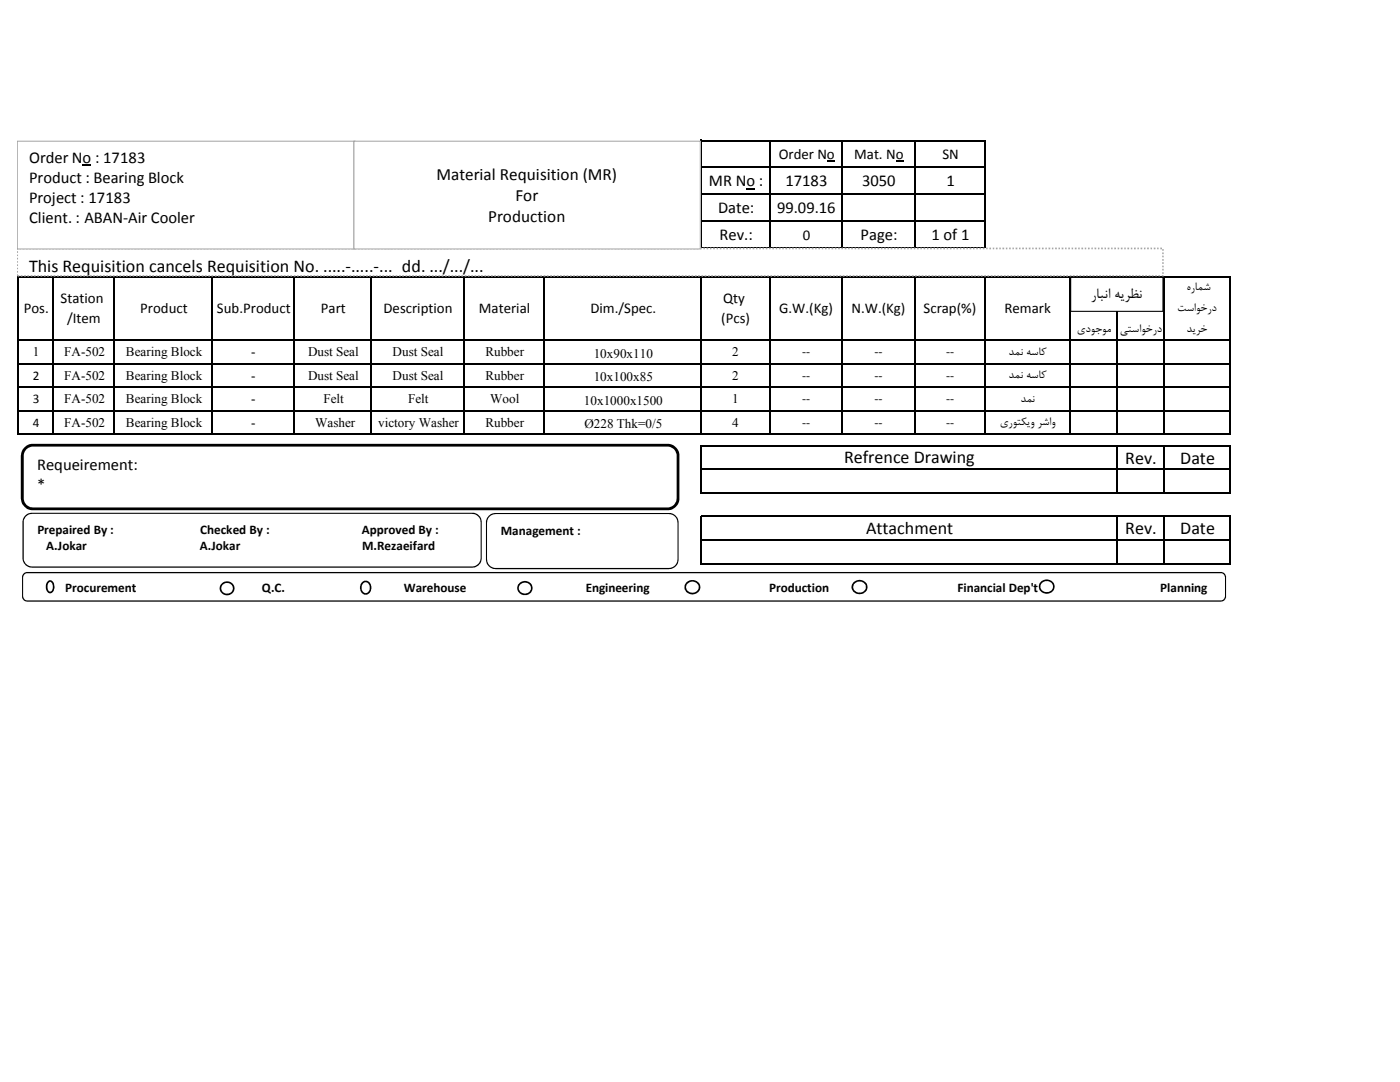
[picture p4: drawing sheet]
<svg xmlns="http://www.w3.org/2000/svg" width="279mm" height="216mm" viewBox="0 0 279 216" stroke-linecap="round" stroke-linejoin="round" font-family="sans-serif">
<path d="M149 37.6h1.7v.2h-1.7zM165 32.1h1.6v.2h-1.6zM178.8 32.1h1.5v.2h-1.5z" fill="#000"/>
<g fill="none" stroke="#000" stroke-width=".3">
<path d="M139.9 27.9v21.8M140 28h56.8M140 33.4h56.8M140 38.8h56.8M153.7 28.2v21.5M168 28.2v21.5M182.6 28.2v21.5M196.6 28.2v58.6M3.6 55v31.8M3.7 55.2h241.9M10.6 55.3v31.5M22.8 55.3v31.5"/>
<path d="M42.4 55.3v31.5M58.7 55.3v31.5M74.1 55.3v31.5M92.5 55.3v31.5M108.6 55.3v31.5M139.9 55.3v31.5M140 44.2h56.8M140 49.6h56.8M153.7 55.3v31.5M168 55.3v31.5M182.6 55.3v31.5M213.5 55.3v31.5"/>
<path d="M222.9 55.3v31.5M232.2 55.3v31.5M245.5 55.3v31.5M3.7 67.8h241.9M3.7 72.5h241.9M3.7 77.2h241.9M3.7 81.9h241.9M3.7 86.6h241.9M139.9 88.8v9.7M140 89h105.6M140 93.7h105.6M140 98.4h105.6"/>
<path d="M222.9 89.1v9.4M232.2 89.1v9.4M245.5 89.1v9.4M139.9 102.9v9.7M140 103.1h105.6M140 107.8h105.6M140 112.5h105.6M222.9 103.2v9.4M232.2 103.2v9.4M245.5 103.2v9.4"/>
</g>
<path d="M3.4 49.6h228.7v5.4h-228.7z" fill="#fff"/>
<path d="M3.4 54.7h.2v.3h-.2zM3.4 54.1h.2v.3h-.2zM3.4 53.4h.2v.3h-.2zM3.4 52.7h.2v.4h-.2zM3.4 52.1h.2v.3h-.2zM3.4 51.4h.2v.4h-.2zM3.4 50.8h.2v.3h-.2zM3.4 50.1h.2v.4h-.2zM3.4 49.4h.2v.3h-.2l.2-.1v.2h-.2zM3.9 49.4h.3v.3h-.3zM4.5 49.4h.4v.3h-.4zM5.2 49.4h.3v.3h-.3zM5.8 49.4h.4v.3h-.4zM6.5 49.4h.3v.3h-.3zM7.2 49.4h.3v.3h-.3zM7.8 49.4h.3v.3h-.3zM8.5 49.4h.3v.3h-.3zM9.1 49.4h.3v.3h-.3zM9.8 49.4h.3v.3h-.3zM10.5 49.4h.3v.3h-.3zM11.1 49.4h.3v.3h-.3zM11.8 49.4h.3v.3h-.3zM12.4 49.4h.3v.3h-.3zM13.1 49.4h.3v.3h-.3zM13.7 49.4h.4v.3h-.4zM14.4 49.4h.3v.3h-.3zM15 49.4h.4v.3h-.4zM15.7 49.4h.3v.3h-.3zM16.3 49.4h.4v.3h-.4zM17 49.4h.3v.3h-.3zM17.7 49.4h.3v.3h-.3zM18.3 49.4h.3v.3h-.3zM19 49.4h.3v.3h-.3zM19.6 49.4h.3v.3h-.3zM20.3 49.4h.3v.3h-.3zM21 49.4h.3v.3h-.3zM21.6 49.4h.3v.3h-.3zM22.3 49.4h.3v.3h-.3zM22.9 49.4h.3v.3h-.3zM23.6 49.4h.3v.3h-.3zM24.2 49.4h.4v.3h-.4zM24.9 49.4h.3v.3h-.3zM25.5 49.4h.4v.3h-.4zM26.2 49.4h.3v.3h-.3zM26.8 49.4h.4v.3h-.4zM27.5 49.4h.3v.3h-.3zM28.2 49.4h.3v.3h-.3zM28.8 49.4h.3v.3h-.3zM29.5 49.4h.3v.3h-.3zM30.1 49.4h.3v.3h-.3zM30.8 49.4h.3v.3h-.3zM31.5 49.4h.3v.3h-.3zM32.1 49.4h.3v.3h-.3zM32.8 49.4h.3v.3h-.3zM33.4 49.4h.3v.3h-.3zM34.1 49.4h.3v.3h-.3zM34.7 49.4h.4v.3h-.4zM35.4 49.4h.3v.3h-.3zM36 49.4h.4v.3h-.4zM36.7 49.4h.3v.3h-.3zM37.3 49.4h.4v.3h-.4zM38 49.4h.3v.3h-.3zM38.7 49.4h.3v.3h-.3zM39.3 49.4h.3v.3h-.3zM40 49.4h.3v.3h-.3zM40.6 49.4h.3v.3h-.3zM41.3 49.4h.3v.3h-.3zM42 49.4h.2v.3h-.2zM42.6 49.4h.3v.3h-.3zM43.3 49.4h.3v.3h-.3zM43.9 49.4h.3v.3h-.3zM44.6 49.4h.3v.3h-.3zM45.2 49.4h.4v.3h-.4zM45.9 49.4h.3v.3h-.3zM46.5 49.4h.4v.3h-.4zM47.2 49.4h.3v.3h-.3zM47.8 49.4h.4v.3h-.4zM48.5 49.4h.3v.3h-.3zM49.1 49.4h.4v.3h-.4zM49.8 49.4h.3v.3h-.3zM50.5 49.4h.3v.3h-.3zM51.1 49.4h.3v.3h-.3zM51.8 49.4h.3v.3h-.3zM52.5 49.4h.2v.3h-.2zM53.1 49.4h.3v.3h-.3zM53.8 49.4h.3v.3h-.3zM54.4 49.4h.3v.3h-.3zM55.1 49.4h.3v.3h-.3zM55.7 49.4h.3v.3h-.3zM56.4 49.4h.3v.3h-.3zM57 49.4h.4v.3h-.4zM57.7 49.4h.3v.3h-.3zM58.3 49.4h.4v.3h-.4zM59 49.4h.3v.3h-.3zM59.6 49.4h.4v.3h-.4zM60.3 49.4h.3v.3h-.3zM61 49.4h.3v.3h-.3zM61.6 49.4h.3v.3h-.3zM62.3 49.4h.3v.3h-.3zM62.9 49.4h.3v.3h-.3zM63.6 49.4h.3v.3h-.3zM64.3 49.4h.3v.3h-.3zM64.9 49.4h.3v.3h-.3zM65.6 49.4h.3v.3h-.3zM66.2 49.4h.3v.3h-.3zM66.9 49.4h.3v.3h-.3zM67.5 49.4h.4v.3h-.4zM68.2 49.4h.3v.3h-.3zM68.8 49.4h.4v.3h-.4zM69.5 49.4h.3v.3h-.3zM70.1 49.4h.4v.3h-.4zM70.8 49.4h.3v.3h-.3zM71.5 49.4h.3v.3h-.3zM72.1 49.4h.3v.3h-.3zM72.8 49.4h.3v.3h-.3zM73.4 49.4h.3v.3h-.3zM74.1 49.4h.3v.3h-.3zM74.8 49.4h.3v.3h-.3zM75.4 49.4h.3v.3h-.3zM76.1 49.4h.3v.3h-.3zM76.7 49.4h.3v.3h-.3zM77.4 49.4h.3v.3h-.3zM78 49.4h.4v.3h-.4zM78.7 49.4h.3v.3h-.3zM79.3 49.4h.4v.3h-.4zM80 49.4h.3v.3h-.3zM80.6 49.4h.4v.3h-.4zM81.3 49.4h.3v.3h-.3zM82 49.4h.3v.3h-.3zM82.6 49.4h.3v.3h-.3zM83.3 49.4h.3v.3h-.3zM83.9 49.4h.3v.3h-.3zM84.6 49.4h.3v.3h-.3zM85.3 49.4h.3v.3h-.3zM85.9 49.4h.3v.3h-.3zM86.6 49.4h.3v.3h-.3zM87.2 49.4h.3v.3h-.3zM87.9 49.4h.3v.3h-.3zM88.5 49.4h.4v.3h-.4zM89.2 49.4h.3v.3h-.3zM89.8 49.4h.4v.3h-.4zM90.5 49.4h.3v.3h-.3zM91.1 49.4h.4v.3h-.4zM91.8 49.4h.3v.3h-.3zM92.5 49.4h.3v.3h-.3zM93.1 49.4h.3v.3h-.3zM93.8 49.4h.3v.3h-.3zM94.4 49.4h.3v.3h-.3zM95.1 49.4h.3v.3h-.3zM95.8 49.4h.3v.3h-.3zM96.4 49.4h.3v.3h-.3zM97.1 49.4h.3v.3h-.3zM97.7 49.4h.3v.3h-.3zM98.4 49.4h.3v.3h-.3zM99 49.4h.4v.3h-.4zM99.7 49.4h.3v.3h-.3zM100.3 49.4h.4v.3h-.4zM101 49.4h.3v.3h-.3zM101.6 49.4h.4v.3h-.4zM102.3 49.4h.3v.3h-.3zM103 49.4h.3v.3h-.3zM103.6 49.4h.3v.3h-.3zM104.3 49.4h.3v.3h-.3zM104.9 49.4h.3v.3h-.3zM105.6 49.4h.3v.3h-.3zM106.3 49.4h.3v.3h-.3zM106.9 49.4h.3v.3h-.3zM107.6 49.4h.3v.3h-.3zM108.2 49.4h.3v.3h-.3zM108.9 49.4h.3v.3h-.3zM109.5 49.4h.4v.3h-.4zM110.2 49.4h.3v.3h-.3zM110.8 49.4h.4v.3h-.4zM111.5 49.4h.3v.3h-.3zM112.1 49.4h.4v.3h-.4zM112.8 49.4h.3v.3h-.3zM113.5 49.4h.3v.3h-.3zM114.1 49.4h.3v.3h-.3zM114.8 49.4h.3v.3h-.3zM115.4 49.4h.3v.3h-.3zM116.1 49.4h.3v.3h-.3zM116.8 49.4h.3v.3h-.3zM117.4 49.4h.3v.3h-.3zM118.1 49.4h.3v.3h-.3zM118.7 49.4h.3v.3h-.3zM119.4 49.4h.3v.3h-.3zM120 49.4h.4v.3h-.4zM120.7 49.4h.3v.3h-.3zM121.3 49.4h.4v.3h-.4zM122 49.4h.3v.3h-.3zM122.6 49.4h.4v.3h-.4zM123.3 49.4h.3v.3h-.3zM124 49.4h.3v.3h-.3zM124.6 49.4h.3v.3h-.3zM125.3 49.4h.3v.3h-.3zM125.9 49.4h.3v.3h-.3zM126.6 49.4h.3v.3h-.3zM127.3 49.4h.3v.3h-.3zM127.9 49.4h.3v.3h-.3zM128.6 49.4h.3v.3h-.3zM129.2 49.4h.3v.3h-.3zM129.9 49.4h.3v.3h-.3zM130.5 49.4h.4v.3h-.4zM131.2 49.4h.3v.3h-.3zM131.8 49.4h.4v.3h-.4zM132.5 49.4h.3v.3h-.3zM133.1 49.4h.4v.3h-.4zM133.8 49.4h.3v.3h-.3zM134.5 49.4h.3v.3h-.3zM135.1 49.4h.3v.3h-.3zM135.8 49.4h.3v.3h-.3zM136.4 49.4h.3v.3h-.3zM137.1 49.4h.3v.3h-.3zM137.8 49.4h.2v.3h-.2zM138.4 49.4h.3v.3h-.3zM139.1 49.4h.3v.3h-.3zM139.7 49.4h.3v.3h-.3zM140.4 49.4h.3v.3h-.3zM141 49.4h.4v.3h-.4zM141.7 49.4h.3v.3h-.3zM142.3 49.4h.4v.3h-.4zM143 49.4h.3v.3h-.3zM143.6 49.4h.4v.3h-.4zM144.3 49.4h.3v.3h-.3zM144.9 49.4h.4v.3h-.4zM145.6 49.4h.3v.3h-.3zM146.3 49.4h.3v.3h-.3zM146.9 49.4h.3v.3h-.3zM147.6 49.4h.3v.3h-.3zM148.3 49.4h.2v.3h-.2zM148.9 49.4h.3v.3h-.3zM149.6 49.4h.3v.3h-.3zM150.2 49.4h.3v.3h-.3zM150.9 49.4h.3v.3h-.3zM151.5 49.4h.3v.3h-.3zM152.2 49.4h.3v.3h-.3zM152.8 49.4h.4v.3h-.4zM153.5 49.4h.3v.3h-.3zM154.1 49.4h.4v.3h-.4zM154.8 49.4h.3v.3h-.3zM155.4 49.4h.4v.3h-.4zM156.1 49.4h.3v.3h-.3zM156.8 49.4h.3v.3h-.3zM157.4 49.4h.3v.3h-.3zM158.1 49.4h.3v.3h-.3zM158.7 49.4h.3v.3h-.3zM159.4 49.4h.3v.3h-.3zM160.1 49.4h.3v.3h-.3zM160.7 49.4h.3v.3h-.3zM161.4 49.4h.3v.3h-.3zM162 49.4h.3v.3h-.3zM162.7 49.4h.3v.3h-.3zM163.3 49.4h.4v.3h-.4zM164 49.4h.3v.3h-.3zM164.6 49.4h.4v.3h-.4zM165.3 49.4h.3v.3h-.3zM165.9 49.4h.4v.3h-.4zM166.6 49.4h.3v.3h-.3zM167.3 49.4h.3v.3h-.3zM167.9 49.4h.3v.3h-.3zM168.6 49.4h.3v.3h-.3zM169.2 49.4h.3v.3h-.3zM169.9 49.4h.3v.3h-.3zM170.6 49.4h.3v.3h-.3zM171.2 49.4h.3v.3h-.3zM171.9 49.4h.3v.3h-.3zM172.5 49.4h.3v.3h-.3zM173.2 49.4h.3v.3h-.3zM173.8 49.4h.4v.3h-.4zM174.5 49.4h.3v.3h-.3zM175.1 49.4h.4v.3h-.4zM175.8 49.4h.3v.3h-.3zM176.4 49.4h.4v.3h-.4zM177.1 49.4h.3v.3h-.3zM177.8 49.4h.3v.3h-.3zM178.4 49.4h.3v.3h-.3zM179.1 49.4h.3v.3h-.3zM179.7 49.4h.3v.3h-.3zM180.4 49.4h.3v.3h-.3zM181.1 49.4h.3v.3h-.3zM181.7 49.4h.3v.3h-.3zM182.4 49.4h.3v.3h-.3zM183 49.4h.3v.3h-.3zM183.7 49.4h.3v.3h-.3zM184.3 49.4h.4v.3h-.4zM185 49.4h.3v.3h-.3zM185.6 49.4h.4v.3h-.4zM186.3 49.4h.3v.3h-.3zM186.9 49.4h.4v.3h-.4zM187.6 49.4h.3v.3h-.3zM188.3 49.4h.3v.3h-.3zM188.9 49.4h.3v.3h-.3zM189.6 49.4h.3v.3h-.3zM190.2 49.4h.3v.3h-.3zM190.9 49.4h.3v.3h-.3zM191.6 49.4h.3v.3h-.3zM192.2 49.4h.3v.3h-.3zM192.9 49.4h.3v.3h-.3zM193.5 49.4h.3v.3h-.3zM194.2 49.4h.3v.3h-.3zM194.8 49.4h.4v.3h-.4zM195.5 49.4h.3v.3h-.3zM196.1 49.4h.4v.3h-.4zM196.8 49.4h.3v.3h-.3zM197.4 49.4h.4v.3h-.4zM198.1 49.4h.3v.3h-.3zM198.8 49.4h.3v.3h-.3zM199.4 49.4h.3v.3h-.3zM200.1 49.4h.3v.3h-.3zM200.7 49.4h.3v.3h-.3zM201.4 49.4h.3v.3h-.3zM202.1 49.4h.3v.3h-.3zM202.7 49.4h.3v.3h-.3zM203.4 49.4h.3v.3h-.3zM204 49.4h.3v.3h-.3zM204.7 49.4h.3v.3h-.3zM205.3 49.4h.4v.3h-.4zM206 49.4h.3v.3h-.3zM206.6 49.4h.4v.3h-.4zM207.3 49.4h.3v.3h-.3zM207.9 49.4h.4v.3h-.4zM208.6 49.4h.3v.3h-.3zM209.3 49.4h.3v.3h-.3zM209.9 49.4h.3v.3h-.3zM210.6 49.4h.3v.3h-.3zM211.2 49.4h.3v.3h-.3zM211.9 49.4h.3v.3h-.3zM212.6 49.4h.3v.3h-.3zM213.2 49.4h.3v.3h-.3zM213.9 49.4h.3v.3h-.3zM214.5 49.4h.3v.3h-.3zM215.2 49.4h.3v.3h-.3zM215.8 49.4h.4v.3h-.4zM216.5 49.4h.3v.3h-.3zM217.1 49.4h.4v.3h-.4zM217.8 49.4h.3v.3h-.3zM218.4 49.4h.4v.3h-.4zM219.1 49.4h.3v.3h-.3zM219.8 49.4h.3v.3h-.3zM220.4 49.4h.3v.3h-.3zM221.1 49.4h.3v.3h-.3zM221.7 49.4h.3v.3h-.3zM222.4 49.4h.3v.3h-.3zM223.1 49.4h.3v.3h-.3zM223.7 49.4h.3v.3h-.3zM224.4 49.4h.3v.3h-.3zM225 49.4h.3v.3h-.3zM225.7 49.4h.3v.3h-.3zM226.3 49.4h.4v.3h-.4zM227 49.4h.3v.3h-.3zM227.6 49.4h.4v.3h-.4zM228.3 49.4h.3v.3h-.3zM228.9 49.4h.4v.3h-.4zM229.6 49.4h.3v.3h-.3zM230.3 49.4h.3v.3h-.3zM230.9 49.4h.3v.3h-.3zM231.6 49.4h.3v.3h-.3zM231.9 49.7h.3v.3h-.3zM231.9 50.4h.3v.3h-.3zM231.9 51h.3v.4h-.3zM231.9 51.7h.3v.3h-.3zM231.9 52.3h.3v.4h-.3zM231.9 53h.3v.3h-.3zM231.9 53.6h.3v.4h-.3zM231.9 54.3h.3v.4h-.3zM231.9 54.9h.2l-.2 .1 .3-.1v.3h-.3zM231.2 54.9h.3v.3h-.3zM230.5 54.9h.4v.3h-.4zM229.9 54.9h.3v.3h-.3zM229.2 54.9h.4v.3h-.4zM228.6 54.9h.3v.3h-.3zM227.9 54.9h.4v.3h-.4zM227.2 54.9h.4v.3h-.4zM226.6 54.9h.3v.3h-.3zM225.9 54.9h.4v.3h-.4zM225.3 54.9h.3v.3h-.3zM224.6 54.9h.4v.3h-.4zM224 54.9h.3v.3h-.3zM223.3 54.9h.3v.3h-.3zM222.7 54.9h.3v.3h-.3zM222 54.9h.3v.3h-.3zM221.4 54.9h.3v.3h-.3zM220.7 54.9h.3v.3h-.3zM220 54.9h.4v.3h-.4zM219.4 54.9h.3v.3h-.3zM218.7 54.9h.4v.3h-.4zM218.1 54.9h.3v.3h-.3zM217.4 54.9h.4v.3h-.4zM216.7 54.9h.4v.3h-.4zM216.1 54.9h.4v.3h-.4zM215.4 54.9h.4v.3h-.4zM214.8 54.9h.3v.3h-.3zM214.1 54.9h.4v.3h-.4zM213.5 54.9h.3v.3h-.3zM212.8 54.9h.3v.3h-.3zM212.2 54.9h.3v.3h-.3zM211.5 54.9h.3v.3h-.3zM210.9 54.9h.3v.3h-.3zM210.2 54.9h.3v.3h-.3zM209.6 54.9h.3v.3h-.3zM208.9 54.9h.3v.3h-.3zM208.2 54.9h.4v.3h-.4zM207.6 54.9h.3v.3h-.3zM206.9 54.9h.4v.3h-.4zM206.2 54.9h.4v.3h-.4zM205.6 54.9h.4v.3h-.4zM204.9 54.9h.4v.3h-.4zM204.3 54.9h.3v.3h-.3zM203.6 54.9h.4v.3h-.4zM203 54.9h.3v.3h-.3zM202.3 54.9h.3v.3h-.3zM201.7 54.9h.3v.3h-.3zM201 54.9h.3v.3h-.3zM200.4 54.9h.3v.3h-.3zM199.7 54.9h.3v.3h-.3zM199.1 54.9h.3v.3h-.3zM198.4 54.9h.3v.3h-.3zM197.7 54.9h.4v.3h-.4zM197.1 54.9h.3v.3h-.3zM196.4 54.9h.4v.3h-.4zM195.7 54.9h.4v.3h-.4zM195.1 54.9h.4v.3h-.4zM194.4 54.9h.4v.3h-.4zM193.8 54.9h.3v.3h-.3zM193.1 54.9h.4v.3h-.4zM192.5 54.9h.3v.3h-.3zM191.8 54.9h.4v.3h-.4zM191.2 54.9h.3v.3h-.3zM190.5 54.9h.3v.3h-.3zM189.9 54.9h.3v.3h-.3zM189.2 54.9h.3v.3h-.3zM188.6 54.9h.3v.3h-.3zM187.9 54.9h.3v.3h-.3zM187.2 54.9h.4v.3h-.4zM186.6 54.9h.3v.3h-.3zM185.9 54.9h.4v.3h-.4zM185.3 54.9h.3v.3h-.3zM184.6 54.9h.4v.3h-.4zM183.9 54.9h.4v.3h-.4zM183.3 54.9h.3v.3h-.3zM182.6 54.9h.4v.3h-.4zM182 54.9h.3v.3h-.3zM181.3 54.9h.4v.3h-.4zM180.7 54.9h.3v.3h-.3zM180 54.9h.3v.3h-.3zM179.4 54.9h.3v.3h-.3zM178.7 54.9h.3v.3h-.3zM178.1 54.9h.3v.3h-.3zM177.4 54.9h.3v.3h-.3zM176.7 54.9h.4v.3h-.4zM176.1 54.9h.3v.3h-.3zM175.4 54.9h.4v.3h-.4zM174.8 54.9h.3v.3h-.3zM174.1 54.9h.4v.3h-.4zM173.4 54.9h.4v.3h-.4zM172.8 54.9h.3v.3h-.3zM172.1 54.9h.4v.3h-.4zM171.5 54.9h.3v.3h-.3zM170.8 54.9h.4v.3h-.4zM170.2 54.9h.3v.3h-.3zM169.5 54.9h.3v.3h-.3zM168.9 54.9h.3v.3h-.3zM168.2 54.9h.3v.3h-.3zM167.6 54.9h.3v.3h-.3zM166.9 54.9h.3v.3h-.3zM166.2 54.9h.4v.3h-.4zM165.6 54.9h.3v.3h-.3zM164.9 54.9h.4v.3h-.4zM164.3 54.9h.3v.3h-.3zM163.6 54.9h.4v.3h-.4zM162.9 54.9h.4v.3h-.4zM162.3 54.9h.3v.3h-.3zM161.6 54.9h.4v.3h-.4zM161 54.9h.3v.3h-.3zM160.3 54.9h.4v.3h-.4zM159.7 54.9h.3v.3h-.3zM159 54.9h.3v.3h-.3zM158.4 54.9h.3v.3h-.3zM157.7 54.9h.3v.3h-.3zM157.1 54.9h.3v.3h-.3zM156.4 54.9h.3v.3h-.3zM155.7 54.9h.4v.3h-.4zM155.1 54.9h.3v.3h-.3zM154.4 54.9h.4v.3h-.4zM153.8 54.9h.3v.3h-.3zM153.1 54.9h.4v.3h-.4zM152.4 54.9h.4v.3h-.4zM151.8 54.9h.3v.3h-.3zM151.1 54.9h.4v.3h-.4zM150.5 54.9h.3v.3h-.3zM149.8 54.9h.4v.3h-.4zM149.2 54.9h.3v.3h-.3zM148.5 54.9h.3v.3h-.3zM147.9 54.9h.3v.3h-.3zM147.2 54.9h.3v.3h-.3zM146.6 54.9h.3v.3h-.3zM145.9 54.9h.3v.3h-.3zM145.2 54.9h.4v.3h-.4zM144.6 54.9h.3v.3h-.3zM143.9 54.9h.4v.3h-.4zM143.3 54.9h.3v.3h-.3zM142.6 54.9h.4v.3h-.4zM141.9 54.9h.4v.3h-.4zM141.3 54.9h.3v.3h-.3zM140.6 54.9h.4v.3h-.4zM140 54.9h.3v.3h-.3zM139.3 54.9h.4v.3h-.4zM138.7 54.9h.3v.3h-.3zM138 54.9h.3v.3h-.3zM137.4 54.9h.3v.3h-.3zM136.7 54.9h.3v.3h-.3zM136.1 54.9h.3v.3h-.3zM135.4 54.9h.3v.3h-.3zM134.7 54.9h.4v.3h-.4zM134.1 54.9h.3v.3h-.3zM133.4 54.9h.4v.3h-.4zM132.8 54.9h.3v.3h-.3zM132.1 54.9h.4v.3h-.4zM131.4 54.9h.4v.3h-.4zM130.8 54.9h.3v.3h-.3zM130.1 54.9h.4v.3h-.4zM129.5 54.9h.3v.3h-.3zM128.8 54.9h.4v.3h-.4zM128.2 54.9h.3v.3h-.3zM127.5 54.9h.3v.3h-.3zM126.9 54.9h.3v.3h-.3zM126.2 54.9h.3v.3h-.3zM125.6 54.9h.3v.3h-.3zM124.9 54.9h.3v.3h-.3zM124.2 54.9h.4v.3h-.4zM123.6 54.9h.3v.3h-.3zM122.9 54.9h.4v.3h-.4zM122.3 54.9h.3v.3h-.3zM121.6 54.9h.4v.3h-.4zM120.9 54.9h.4v.3h-.4zM120.3 54.9h.3v.3h-.3zM119.6 54.9h.4v.3h-.4zM119 54.9h.3v.3h-.3zM118.3 54.9h.4v.3h-.4zM117.7 54.9h.3v.3h-.3zM117 54.9h.3v.3h-.3zM116.4 54.9h.3v.3h-.3zM115.7 54.9h.3v.3h-.3zM115.1 54.9h.3v.3h-.3zM114.4 54.9h.3v.3h-.3zM113.7 54.9h.4v.3h-.4zM113.1 54.9h.3v.3h-.3zM112.4 54.9h.4v.3h-.4zM111.8 54.9h.3v.3h-.3zM111.1 54.9h.4v.3h-.4zM110.4 54.9h.4v.3h-.4zM109.8 54.9h.4v.3h-.4zM109.1 54.9h.4v.3h-.4zM108.5 54.9h.3v.3h-.3zM107.8 54.9h.4v.3h-.4zM107.2 54.9h.3v.3h-.3zM106.5 54.9h.3v.3h-.3zM105.9 54.9h.3v.3h-.3zM105.2 54.9h.3v.3h-.3zM104.6 54.9h.3v.3h-.3zM103.9 54.9h.3v.3h-.3zM103.3 54.9h.3v.3h-.3zM102.6 54.9h.3v.3h-.3zM101.9 54.9h.4v.3h-.4zM101.3 54.9h.3v.3h-.3zM100.6 54.9h.4v.3h-.4zM99.9 54.9h.4v.3h-.4zM99.3 54.9h.4v.3h-.4zM98.6 54.9h.4v.3h-.4zM98 54.9h.3v.3h-.3zM97.3 54.9h.4v.3h-.4zM96.7 54.9h.3v.3h-.3zM96 54.9h.4v.3h-.4zM95.4 54.9h.3v.3h-.3zM94.7 54.9h.3v.3h-.3zM94.1 54.9h.3v.3h-.3zM93.4 54.9h.3v.3h-.3zM92.8 54.9h.3v.3h-.3zM92.1 54.9h.3v.3h-.3zM91.4 54.9h.4v.3h-.4zM90.8 54.9h.3v.3h-.3zM90.1 54.9h.4v.3h-.4zM89.5 54.9h.3v.3h-.3zM88.8 54.9h.4v.3h-.4zM88.1 54.9h.4v.3h-.4zM87.5 54.9h.3v.3h-.3zM86.8 54.9h.4v.3h-.4zM86.2 54.9h.3v.3h-.3zM85.5 54.9h.4v.3h-.4zM84.9 54.9h.3v.3h-.3zM84.2 54.9h.3v.3h-.3zM83.6 54.9h.3v.3h-.3zM82.9 54.9h.3v.3h-.3zM82.3 54.9h.3v.3h-.3zM81.6 54.9h.3v.3h-.3zM80.9 54.9h.4v.3h-.4zM80.3 54.9h.3v.3h-.3zM79.6 54.9h.4v.3h-.4zM79 54.9h.3v.3h-.3zM78.3 54.9h.4v.3h-.4zM77.6 54.9h.4v.3h-.4zM77 54.9h.3v.3h-.3zM76.3 54.9h.4v.3h-.4zM75.7 54.9h.3v.3h-.3zM75 54.9h.4v.3h-.4zM74.4 54.9h.3v.3h-.3zM73.7 54.9h.3v.3h-.3zM73.1 54.9h.3v.3h-.3zM72.4 54.9h.3v.3h-.3zM71.8 54.9h.3v.3h-.3zM71.1 54.9h.3v.3h-.3zM70.4 54.9h.4v.3h-.4zM69.8 54.9h.3v.3h-.3zM69.1 54.9h.4v.3h-.4zM68.5 54.9h.3v.3h-.3zM67.8 54.9h.4v.3h-.4zM67.1 54.9h.4v.3h-.4zM66.5 54.9h.3v.3h-.3zM65.8 54.9h.4v.3h-.4zM65.2 54.9h.3v.3h-.3zM64.5 54.9h.4v.3h-.4zM63.9 54.9h.3v.3h-.3zM63.2 54.9h.3v.3h-.3zM62.6 54.9h.3v.3h-.3zM61.9 54.9h.3v.3h-.3zM61.3 54.9h.3v.3h-.3zM60.6 54.9h.3v.3h-.3zM59.9 54.9h.4v.3h-.4zM59.3 54.9h.3v.3h-.3zM58.6 54.9h.4v.3h-.4zM58 54.9h.3v.3h-.3zM57.3 54.9h.4v.3h-.4zM56.6 54.9h.4v.3h-.4zM56 54.9h.3v.3h-.3zM55.3 54.9h.4v.3h-.4zM54.7 54.9h.3v.3h-.3zM54 54.9h.4v.3h-.4zM53.4 54.9h.3v.3h-.3zM52.7 54.9h.3v.3h-.3zM52.1 54.9h.3v.3h-.3zM51.4 54.9h.3v.3h-.3zM50.8 54.9h.3v.3h-.3zM50.1 54.9h.3v.3h-.3zM49.4 54.9h.4v.3h-.4zM48.8 54.9h.3v.3h-.3zM48.1 54.9h.4v.3h-.4zM47.5 54.9h.3v.3h-.3zM46.8 54.9h.4v.3h-.4zM46.1 54.9h.4v.3h-.4zM45.5 54.9h.3v.3h-.3zM44.8 54.9h.4v.3h-.4zM44.2 54.9h.3v.3h-.3zM43.5 54.9h.4v.3h-.4zM42.9 54.9h.3v.3h-.3zM42.2 54.9h.3v.3h-.3zM41.6 54.9h.3v.3h-.3zM40.9 54.9h.3v.3h-.3zM40.3 54.9h.3v.3h-.3zM39.6 54.9h.3v.3h-.3zM38.9 54.9h.4v.3h-.4zM38.3 54.9h.3v.3h-.3zM37.6 54.9h.4v.3h-.4zM37 54.9h.3v.3h-.3zM36.3 54.9h.4v.3h-.4zM35.6 54.9h.4v.3h-.4zM35 54.9h.3v.3h-.3zM34.3 54.9h.4v.3h-.4zM33.7 54.9h.3v.3h-.3zM33 54.9h.4v.3h-.4zM32.4 54.9h.3v.3h-.3zM31.7 54.9h.3v.3h-.3zM31.1 54.9h.3v.3h-.3zM30.4 54.9h.3v.3h-.3zM29.8 54.9h.3v.3h-.3zM29.1 54.9h.3v.3h-.3zM28.4 54.9h.4v.3h-.4zM27.8 54.9h.3v.3h-.3zM27.1 54.9h.4v.3h-.4zM26.5 54.9h.3v.3h-.3zM25.8 54.9h.4v.3h-.4zM25.1 54.9h.4v.3h-.4zM24.5 54.9h.3v.3h-.3zM23.8 54.9h.4v.3h-.4zM23.2 54.9h.3v.3h-.3zM22.5 54.9h.4v.3h-.4zM21.9 54.9h.3v.3h-.3zM21.2 54.9h.3v.3h-.3zM20.6 54.9h.3v.3h-.3zM19.9 54.9h.3v.3h-.3zM19.3 54.9h.3v.3h-.3zM18.6 54.9h.3v.3h-.3zM17.9 54.9h.4v.3h-.4zM17.3 54.9h.3v.3h-.3zM16.6 54.9h.4v.3h-.4zM16 54.9h.3v.3h-.3zM15.3 54.9h.4v.3h-.4zM14.6 54.9h.4v.3h-.4zM14 54.9h.4v.3h-.4zM13.3 54.9h.4v.3h-.4zM12.7 54.9h.3v.3h-.3zM12 54.9h.4v.3h-.4zM11.4 54.9h.3v.3h-.3zM10.7 54.9h.3v.3h-.3zM10.1 54.9h.3v.3h-.3zM9.4 54.9h.3v.3h-.3zM8.8 54.9h.3v.3h-.3zM8.1 54.9h.3v.3h-.3zM7.5 54.9h.3v.3h-.3zM6.8 54.9h.3v.3h-.3zM6.1 54.9h.4v.3h-.4zM5.5 54.9h.3v.3h-.3zM4.8 54.9h.4v.3h-.4zM4.1 54.9h.4v.3h-.4zM3.5 54.9h.4v.3h-.4z" fill="#a6a6a6"/>
<path d="M3.4 28.2h67.4v21.5h-67.4z" fill="#fff"/>
<path d="M3.4 28.1h67.5l.1 21.6-.2 .1h-67.4zM3.4 28.3l.2-.1v21.5l-.2-.1h67.4l-.1 .1v-21.5l.1 .1z" fill="#a6a6a6"/>
<path d="M16.5 32.9h1.7v.2h-1.7z" fill="#000"/>
<path d="M70.6 28.2h69.1v21.5h-69.1z" fill="#fff"/>
<path d="M70.5 28.1h69.3l.1 21.6-.2 .1h-69.1l-.1-.1zM70.6 28.3l.1-.1v21.5l-.1-.1h69.1v.1v-21.5v.1z" fill="#a6a6a6"/>
<path d="M213.7 55.3h18.4v6.8h-18.4z" fill="#fff"/>
<path d="M213.6 55.3l18.5-.1 .1 .1v6.9h-18.5l-.2-.1zM213.7 55.5l.1-.2v6.8l-.1-.1h18.4l-.1 .1v-6.8l.1 .2z" fill="#000"/>
<path d="M5.1 89.4l.9-.5 .6-.1h126.6a2.12 2.12 0 0 1 2.1 2.1v8.5a2.1 2.1 0 0 1-2.1 2.1h-126.6a2.12 2.12 0 0 1-2.2-2.1v-8.5l.1-.5z" fill-rule="evenodd" fill="#fff"/>
<path d="M4.9 89.3l.7-.6 .7-.1h127.1a2.44 2.44 0 0 1 2.2 2.1v9a2.44 2.44 0 0 1-2.1 2.1h-127.2a2.45 2.45 0 0 1-2.2-2.4v-8.5a2.45 2.45 0 0 1 .8-1.6zM5.2 89.7l-.5 1.1v8.8l.2 .5 .4 .7 .7 .4 .6 .1h126.8l.7-.3 .4-.3 .5-.7v-.6v-8.6l-.2-.7-.3-.5-1.1-.5h-127l-.7 .2z" fill="#000"/>
<path d="M5.1 102.9l.8-.4 .5-.1h87.8a1.77 1.77 0 0 1 1.8 1.8v7.2a1.76 1.76 0 0 1-1.8 1.8h-87.8a1.79 1.79 0 0 1-1.8-1.8v-7.2l.1-.5z" fill-rule="evenodd" fill="#fff"/>
<path d="M5 102.9l.6-.5 .6-.1h88.4l.7 .3 .5 .5 .3 .9v7.5a1.89 1.89 0 0 1-1.9 1.8h-87.8a1.95 1.95 0 0 1-1.9-1.9v-7.4l.1-.5zM5.2 103l-.5 .9v7.8l.5 .9 1 .4h88.2l1-.4 .4-.8 .1-.4v-7.5l-.3-.6-.4-.5-1-.3h-87.8l-.6 .2z" fill="#000"/>
<path d="M97.6 103l.8-.5 .5-.1h34.6a1.84 1.84 0 0 1 1.8 1.9v7.3a1.83 1.83 0 0 1-1.8 1.9h-34.6a1.87 1.87 0 0 1-1.8-1.9v-7.3v-.5z" fill-rule="evenodd" fill="#fff"/>
<path d="M97.5 102.9l.7-.4 .5-.1h35.4a1.86 1.86 0 0 1 1.3 1.7v7.9a1.86 1.86 0 0 1-1.3 1.5l-35.2 .1a2.07 2.07 0 0 1-1.8-1.2l-.1-.6v-7.9zM97.7 103.1l-.4 .5-.1 .7v7.3l.1 .7 .4 .5 1 .5h34.8l.9-.3 .5-.4 .3-.6v-8l-.5-.9-.8-.5h-35l-.6 .1z" fill="#000"/>
<path d="M4.8 114.5l.7-.2h238.1a.94 .94 0 0 1 1 .9v3.8a.94 .94 0 0 1-1 .9h-238.1a.95 .95 0 0 1-1-.9v-3.8z" fill-rule="evenodd" fill="#fff"/>
<path d="M4.7 114.4l.5-.3h238.6l.6 .3 .3 .6v4.2a1.03 1.03 0 0 1-.8 .8h-238.7a1.04 1.04 0 0 1-.8-1v-4zM4.9 114.6l-.3 .6v3.8l.2 .5 .5 .3h238.5l.5-.3 .2-.5v-3.8l-.3-.6-.4-.2h-238.5z" fill="#000"/>
<path d="M9.7 116h.3a1.27 1.27 0 0 1 .7 1.1 1.27 1.27 0 0 1-.7 1.1 1.35 1.35 0 0 1-.3-2.2z" fill-rule="evenodd" fill="#fff"/>
<path d="M9.5 116l.3-.2h.4l.4 .4a2 2 0 0 1 .2 1.6 .73 .73 0 0 1-.7 .6 .73 .73 0 0 1-.7-.4 1.87 1.87 0 0 1 .1-2zM9.8 116.2l-.2 .3-.1 .8 .2 .6 .4 .2 .4-.5v-.7l-.2-.7-.3-.1z" fill="#000"/>
<path d="M44.2 116.7a1.31 1.31 0 0 1 2-.3 1.31 1.31 0 0 1 0 2 1.31 1.31 0 0 1-2-.3 1.15 1.15 0 0 1 0-1.4z" fill-rule="evenodd" fill="#fff"/>
<path d="M44.3 116.4a1.45 1.45 0 0 1 2.3 .3 1.45 1.45 0 0 1-1 2.1h-.6a1.41 1.41 0 0 1-1.1-1 1.41 1.41 0 0 1 .4-1.4zM44.5 116.6l-.3 .8 .1 .6 .4 .3 .9 .1 .7-.4 .2-.6-.1-.4-.4-.5-.9-.2z" fill="#000"/>
<path d="M72.4 116.2a.97 .97 0 0 1 1.2 0 .97 .97 0 0 1 .4 1.1 1.01 1.01 0 0 1-1 1.2 1.01 1.01 0 0 1-1-1.2z" fill-rule="evenodd" fill="#fff"/>
<path d="M72.2 116.2a1.07 1.07 0 0 1 1.1-.3 1.07 1.07 0 0 1 .7 .8l.1 .8a1.14 1.14 0 0 1-1.3 1.2 1.14 1.14 0 0 1-1-1.4zM72.6 116.2l-.4 .6v.7l.4 .8 .4 .1 .3-.1 .4-.4 .1-.9-.5-.8z" fill="#000"/>
<path d="M207.8 116.3a1.37 1.37 0 0 1 1.8-.4 1.37 1.37 0 0 1 .4 1.9 1.37 1.37 0 0 1-1.8 .3 1.37 1.37 0 0 1-.4-1.8z" fill-rule="evenodd" fill="#fff"/>
<path d="M207.8 116a1.52 1.52 0 0 1 2-.2 1.52 1.52 0 0 1 .4 2.1 1.52 1.52 0 0 1-2.2 .4 1.52 1.52 0 0 1-.2-2.3zM208 116.3l-.4 .5v.5l.6 .7 .9 .2 .9-.6 .1-.8-.3-.6-.6-.2h-.6z" fill="#000"/>
<path d="M103.6 116.6a1.31 1.31 0 0 1 2.2-.1 1.31 1.31 0 0 1-.6 2 1.28 1.28 0 0 1-1.5-.3 1.28 1.28 0 0 1-.1-1.6z" fill-rule="evenodd" fill="#fff"/>
<path d="M103.7 116.3a1.48 1.48 0 0 1 2.2 0 1.48 1.48 0 0 1-.3 2.2l-.5 .2h-.6a1.5 1.5 0 0 1-1.2-1.6zM103.9 116.6l-.4 .5v.5l.6 .6 .9 .2 .8-.5 .2-.8-.5-.6-.8-.3z" fill="#000"/>
<path d="M170.4 116.4a1.39 1.39 0 0 1 1.9-.4 1.39 1.39 0 0 1 .4 1.9 1.39 1.39 0 0 1-1.9 .4 1.39 1.39 0 0 1-.4-1.9z" fill-rule="evenodd" fill="#fff"/>
<path d="M170.4 116.1l.5-.3 .6-.1 .9 .3a1.34 1.34 0 0 1 .7 1.4l-.2 .5-.8 .6h-1.2l-.5-.3a1.29 1.29 0 0 1-.3-1.6zM170.5 116.5l-.2 .9 .5 .7 1 .1 .5-.1 .4-.5 .1-.7-.5-.7-1-.2z" fill="#000"/>
<path d="M137 116.4a1.38 1.38 0 0 1 1.9-.3 1.38 1.38 0 0 1 .4 1.8 1.38 1.38 0 0 1-1.8 .4 1.38 1.38 0 0 1-.5-1.9z" fill-rule="evenodd" fill="#fff"/>
<path d="M137 116.2l.6-.4 .6-.1a1.43 1.43 0 0 1 1.6 1.3 1.43 1.43 0 0 1-1.3 1.6h-.6a1.43 1.43 0 0 1-1.3-1.7zM137.3 116.4l-.3 .4-.1 .6 .2 .4 .6 .4h1l.7-.6v-.7l-.5-.7-.7-.2z" fill="#000"/>
<g font-size="3.6">
<text x="5.8" y="54.2">This Requisition cancels Requisition No. .....‐.....‐... dd. .../.../...</text>
<text x="168.4" y="92.4">Refrence Drawing</text>
<text x="224.6" y="92.5">Rev.</text>
<text x="235.5" y="92.5">Date</text>
<text x="172.8" y="106.5">Attachment</text>
<text x="224.6" y="106.6">Rev.</text>
<text x="235.5" y="106.6">Date</text>
</g>
<g font-size="3.4">
<text x="87.1" y="35.9">Material Requisition (MR)</text>
<text x="102.9" y="40.1">For</text>
<text x="97.4" y="44.3">Production</text>
</g>
<g font-size="3.3">
<text x="5.8" y="32.5">Order No : 17183</text>
<text x="5.8" y="40.5">Project : 17183</text>
<text x="5.8" y="36.4">Product : Bearing Block</text>
<text x="141.5" y="37.2">MR No :</text>
<text x="156.8" y="37.2">17183</text>
<text x="172" y="37.2">3050</text>
<text x="188.9" y="37.2">1</text>
<text x="5.8" y="44.5">Client. : ABAN‐Air Cooler</text>
<text x="143.3" y="42.6">Date:</text>
<text x="143.6" y="48">Rev.:</text>
<text x="155.1" y="42.6">99.09.16</text>
<text x="171.7" y="48">Page:</text>
<text x="185.9" y="48">1 of 1</text>
<text x="217.7" y="59.4">رابان ه</text>
<text x="223.7" y="59.4">يرظن</text>
<text x="7.4" y="93.8">Requeirement:</text>
<text x="7.4" y="97.7">*</text>
</g>
<g font-size="3">
<text x="155.4" y="31.7">Order No</text>
<text x="170.5" y="31.7">Mat. No</text>
<text x="188.1" y="31.7">SN</text>
<text x="160.2" y="47.9">0</text>
<text x="4.7" y="62.5">Pos.</text>
<text x="12.1" y="60.5">Station</text>
<text x="13.4" y="64.5">/Item</text>
<text x="28" y="62.5">Product</text>
<text x="43.3" y="62.5">Sub.Product</text>
<text x="64" y="62.5">Part</text>
<text x="76.5" y="62.5">Description</text>
<text x="95.6" y="62.5">Material</text>
<text x="117.8" y="62.4">Dim./Spec.</text>
<text x="143.9" y="64.5">(Pcs)</text>
<text x="144.3" y="60.5">Qty</text>
<text x="155.5" y="62.5">G.W.(Kg)</text>
<text x="169.9" y="62.5">N.W.(Kg)</text>
<text x="184.3" y="62.5">Scrap(%)</text>
<text x="200.4" y="62.5">Remark</text>
</g>
<g font-size="2.6">
<text x="236.8" y="57.9">هرامش</text>
<text x="234.9" y="62.1">تساوخرد</text>
<text x="6.6" y="71.1">1</text>
<text x="12.8" y="71.1">FA-502</text>
<text x="25.1" y="71.1">Bearing Block</text>
<text x="50.1" y="71.1">-</text>
<text x="61.5" y="71.1">Dust Seal</text>
<text x="78.4" y="71.1">Dust Seal</text>
<text x="96.9" y="71.1">Rubber</text>
<text x="118.5" y="71.4">10x90x110</text>
<text x="146.1" y="71.1">2</text>
<text x="160.1" y="71.1">‐‐</text>
<text x="174.5" y="71.1">‐‐</text>
<text x="188.8" y="71.1">‐‐</text>
<text x="201.3" y="70.8">دمن هساك</text>
<text x="214.9" y="66.2">يدوجوم</text>
<text x="223.5" y="66.2">يتساوخرد</text>
<text x="236.8" y="66.3">ديرخ</text>
<text x="6.6" y="75.8">2</text>
<text x="12.8" y="75.8">FA-502</text>
<text x="25.1" y="75.8">Bearing Block</text>
<text x="50.1" y="75.8">-</text>
<text x="61.5" y="75.8">Dust Seal</text>
<text x="78.4" y="75.8">Dust Seal</text>
<text x="96.9" y="75.8">Rubber</text>
<text x="118.5" y="76.1">10x100x85</text>
<text x="146.1" y="75.8">2</text>
<text x="160.1" y="75.8">‐‐</text>
<text x="174.5" y="75.8">‐‐</text>
<text x="188.8" y="75.8">‐‐</text>
<text x="201.3" y="75.5">دمن هساك</text>
<text x="6.6" y="80.5">3</text>
<text x="12.8" y="80.5">FA-502</text>
<text x="25.1" y="80.5">Bearing Block</text>
<text x="50.1" y="80.5">-</text>
<text x="64.6" y="80.5">Felt</text>
<text x="81.5" y="80.5">Felt</text>
<text x="97.8" y="80.5">Wool</text>
<text x="116.5" y="80.8">10x1000x1500</text>
<text x="146.1" y="80.5">1</text>
<text x="160.1" y="80.5">‐‐</text>
<text x="174.5" y="80.5">‐‐</text>
<text x="188.8" y="80.5">‐‐</text>
<text x="203.7" y="80.2">دمن</text>
<text x="6.6" y="85.2">4</text>
<text x="12.8" y="85.2">FA-502</text>
<text x="25.1" y="85.2">Bearing Block</text>
<text x="50.1" y="85.2">-</text>
<text x="62.9" y="85.2">Washer</text>
<text x="75.5" y="85.2">victory Washer</text>
<text x="96.9" y="85.2">Rubber</text>
<text x="116.6" y="85.5">Ø228 Thk=0/5</text>
<text x="146.1" y="85.2">4</text>
<text x="160.1" y="85.2">‐‐</text>
<text x="174.5" y="85.2">‐‐</text>
<text x="188.8" y="85.2">‐‐</text>
<text x="199.5" y="84.9">يروتكيو رشاو</text>
<text x="7.5" y="106.6">Prepaired By :</text>
<text x="40" y="106.6">Checked By :</text>
<text x="72.2" y="106.6">Approved By :</text>
<text x="99.9" y="106.7">Management :</text>
<text x="9.2" y="109.8">A.Jokar</text>
<text x="39.9" y="109.8">A.Jokar</text>
<text x="72.3" y="109.8">M.Rezaeifard</text>
<text x="13" y="118.2">Procurement</text>
<text x="52.3" y="118.2">Q.C.</text>
<text x="80.6" y="118.2">Warehouse</text>
<text x="116.9" y="118.2">Engineering</text>
<text x="153.5" y="118.2">Production</text>
<text x="191.1" y="118.2">Financial Dep't</text>
<text x="231.6" y="118.2">Planning</text>
</g>
</svg>
